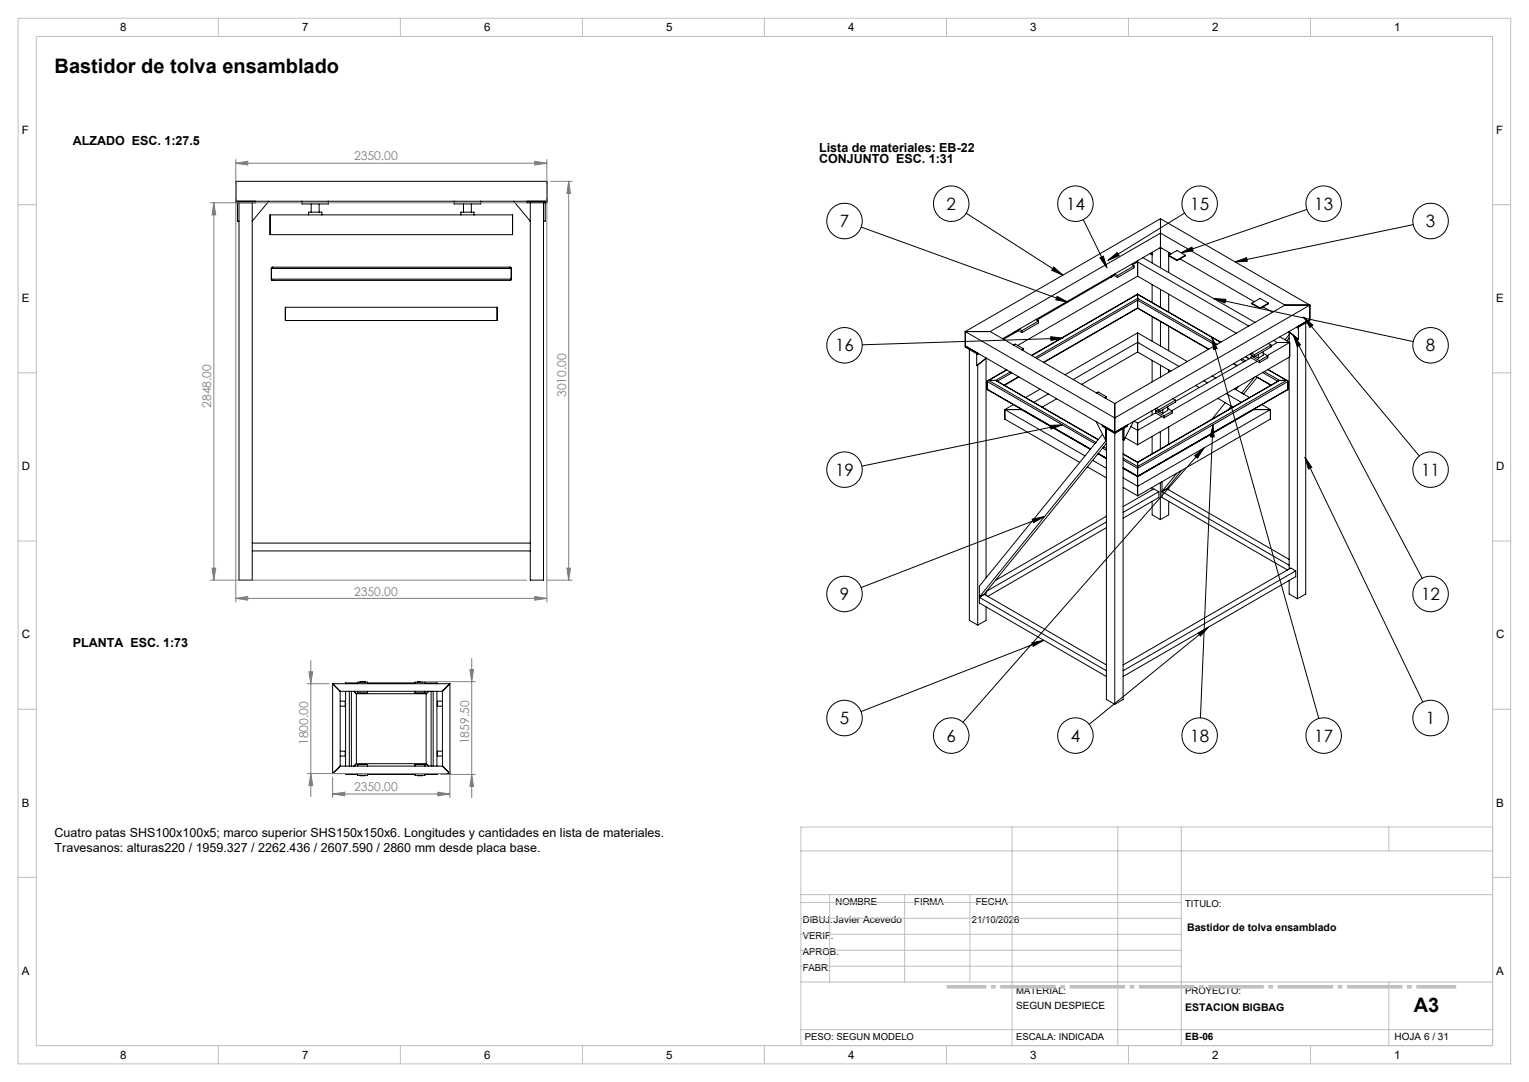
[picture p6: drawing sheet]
<svg xmlns="http://www.w3.org/2000/svg" width="420mm" height="297mm" viewBox="0 0 420 297" stroke-linecap="round" stroke-linejoin="round" font-family="sans-serif">
<g fill="none" stroke="#000" stroke-width=".27">
<path d="M64.8 55.2h85.4M65.2 55.7v5h.5M65.7 55.7v103.5h3.6v-103.5M70.2 55.2v.5h-5.4v-5.9h85.4v5.9h-5.5v-.5M73.8 55.2l-4.5 5.5M74.2 59h66.6v5.4h-66.6zM82.9 55.2v.8h7.3v-.8M84.8 59v-.8h3.6v.8M85.5 56v2.2M87.7 56v2.2M124.7 55.2v.8h7.3v-.8M126.6 59v-.8h3.6v.8"/>
<path d="M127.3 56v2.2M129.5 56v2.2M141.1 55.2l4.6 5.5M145.7 55.7v103.5h3.6v-103.5M149.8 55.7v5h-.5M265.4 58.5l26.6 17M325.4 58.5l-21.1 13M359 57.5l-34.6 11.9M74.5 76.6l.3 .4h65.4l.2-.4M74.5 73.7l.3-.4h65.4l.2 .4M74.5 73.7v2.9M74.5 76.6h65.9"/>
<path d="M74.5 73.7h65.9M140.4 73.7v2.9M236.6 62.3l56.7 20.6M289.5 73.3l2.5 2.2-3.1-1.3zM297.6 60.3l6.5 13.2M302.2 70.8l.9-.5 1 3.2zM304.3 71.5l2.6-2.2 .5 .9zM305 75.9l.2 .1M305.2 75.8v.2M305.8 75.5l1.2 .7M306 75.6l-.8 .4M306 75.6l-21.2 12.3"/>
<path d="M306.2 75.2l.8 .4M307 75.6v.6M310.8 72.6l.7 .4M311 72.7l1.5-.8 30.5 17.6M311.5 73l-4.5 2.6M311.5 73v.5l-4.5 2.7M312.5 71.6v4.2M312.5 75.8l-33 19M312.5 75.8l27.1 15.7M313.9 70.7l30.8 17.8M316 69.5l.5 .4-.6-.3M316.5 69.3v2.9"/>
<path d="M316.5 78.1v4.9M318.5 68.1l.3 .2 .2-.2M318.8 60l41 23.7M318.8 60v13.5M318.8 79.4v4.9M318.8 60l-53.7 31M321 70.2l2.3 1.3M321 69.3v5.5M321.5 69.5l-.5 .4 .6-.3M321.7 69.7l-2.9-1.8-43.4 25.1M323.3 71.4v.1M324.1 71l20.4 11.8"/>
<path d="M324.4 69.4l3-1.6 .3 1zM325.6 70.1l-2.3-1.3-2.3 1.3 2.3 1.3M325.6 70.1l-2.3 1.3M325.6 70.1v.1l-2.3 1.3M339.3 71.9l3.1-1.2 .2 1zM388.2 61.7l-48.9 10.2M78.4 84.3h58.2v3.7h-58.2zM265.1 95l41.1 23.7M265.1 91v4.3l3.5 2M265.1 91h6.9M266.3 95.9v74.4l2.3 1.3M268.3 97.1v3.3"/>
<path d="M268.6 96.9v.4M268.9 97.1l-.3 .2M270.9 98.4v60.2M270.9 98.3l-2.6 2.1M271 98.3l-2.4 1.9M272 91l34.2 19.8M278.4 94.7l.4-.3 2.3 1.3M278.8 91l.2 .2M279 90.9v.3M279.5 90.6l1.2 .7M279.7 90.7l-.7 .5M279.8 90.8l-4.1 2.3"/>
<path d="M280 90.3l.7 .5M280.7 90.8v.5M281.1 95.7l-.4 .3M281.1 95.7l-.3 .4M284.6 87.7l.7 .4M285.3 88.1l-4.6 2.7M285.3 88.1v.5l-4.6 2.7M288.6 92.4l3.4 .4-3.3 .6zM290.4 81.3l2.9 1.6-3.3-.6zM292 92.8l-55.1 1.8M312.5 81.9v.5M312.5 80.7v.1"/>
<path d="M312.5 84.5v.1M312.5 80.7l22.9 13.2M312.5 84.6l19.5 11.3M312.5 80.7l-29.1 16.8M312.5 84.6l-25.8 14.9M312.5 80.8v1.1M312.5 82.4v2.1M312.5 91.4v5.2M312.5 91.4l13.6 7.8M312.5 96.6l9.1 5.3M312.5 91.4l-19.9 11.5M312.5 96.6l-15.4 8.9"/>
<path d="M312.5 80.8l22.8 13.2M312.5 81.9l21.8 12.6M312.5 82.4l21.4 12.4M312.5 84.5l19.6 11.3M312.5 80.8l-29.1 16.8M312.5 81.9l-28.1 16.2M312.5 82.4l-27.7 16M312.5 84.5l-25.9 14.9M316.5 87v6.7M316.5 98.9v5.9M318.8 88.3v6.7M321 80.7v5"/>
<path d="M321 89.6v6.7M332.9 92.6l1.4 3.1-1 .3zM332.9 92.6l29.4 104.6M333.4 81.9l3.3 .3-.2 .9zM333.4 81.9l54.8 11.9M338.8 99.8l1 .6M338.9 99.8l1 .6M340.7 98.7l1 .6M341.2 98.5l1 .6M342.1 97.9l1 .6M342.2 97.9l1 .6M343.4 97.2l1.2 .7"/>
<path d="M343.7 98.1l-20.8 12.1M343.7 97.7v.5l2.3 1.4M343.7 97.7l2.3 1.3M343.9 96.9l.7 .5M343.9 83.2l2.2-1.3 2.3 1.3M343.9 83.2l2.2 1.4M343.9 83.2v.2l2.2 1.3M344 97.5l-.3 .2M344.6 97.4v.5M344.7 97.8l1 .5M345.4 99.2l-23.5 13.5M345.7 97.3v1"/>
<path d="M346 99v.6M346.1 84.6v.1M347 84.2l2.6 1.5M347 97l1.3 .7M347 96.5v1l-1.3 .8M348.3 97.7l-2.3 1.3M348.3 97.7v.5l-2.3 1.4M348.4 94.3l.7 .4M348.4 83.2l-2.3 1.4M348.4 83.2v.2l-2.3 1.3M349.1 94.7v.5l-4.5 2.7M349.1 94.7l-4.5 2.7"/>
<path d="M349.8 93.4l1 .6M350.8 94l-1.7 1M350.8 94h3.5M351.6 92.5l2.7 1.5M353 83.7h6.8M353 83.7l-34.2-19.7-46.8 27M353 83.7l-46.8 27.1M354 91l2.4 2M354 91l2.7 2.1M354.1 91.9l-1.1 1.4M354.1 92.7l-.7 .9M354.1 91.1v2.8"/>
<path d="M354.1 98.1v58.1M354.3 94l-6.2 3.6M354.3 94v4l-41.8 24.1M355.2 92l2 2.6-.9 .5zM355.2 92l35.5 66.7M356.1 89.8l.3 .2M356.4 90v-.3l3.4-2-53.6 31M356.4 93v71.4M356.4 93l.3 .1M356.7 89.8v3.3M358.1 87l2.5 2.2-.8 .7zM358.1 87l31.8 38.2"/>
<path d="M358.7 88.7v74.4l-2.3 1.3M359.8 83.7v4.3l-3.4 2M359.8 83.7l-53.6 31-41.1-23.7M268.6 100.2v71.4M268.6 100.2l-.3 .2M271.1 106.8l28.4 16.5M271.1 104.7v2.1M271.1 104.7l29.7 17.1M271.1 106.8l28.5 16.4M271.6 104.4l-.5 .3M271.6 104.4h1.9M271.6 104.4l29.5 17.1"/>
<path d="M273.5 104.4l28.2 16.2M273.5 104.4l28.1 16.3M276.5 101.5l-5.2 3M276.6 101.6l-5 2.8M277.5 102.1l-4 2.3M278 102.3l-4 2.3M278.3 111.1l-2.3 1.3 22 12.7M279.8 103.4l-4 2.3M279.9 103.5l-4 2.3M280.6 112.4h-4.6v2.6l20.6 11.9M280.6 112.4l18.9 11M282.9 113.7h.1"/>
<path d="M285.7 106.8l-4 2.3M288 108.1l-4 2.3M288.5 116.8l3.3-.2-3.1 1.2zM290.3 109.5l-4 2.3M291.8 116.6l-55.1 11.3M301.1 115.7l2.6 5.1M301.2 107.9l.5-.3 2.2 1.3M302.8 116.7v.3l3.4 2 3.4-2v-.3l-3.4 2M302.9 119.2l-33.9 41.7v3M303.7 117.5v3.3M303.9 108.9l-.4 .3M303.9 108.9l-.3 .4"/>
<path d="M303.9 117.6v74.4l2.3 1.3M306.2 110.8v82.5M308.5 117.6v74.4l-2.3 1.3M308.8 117.5v3.3M311.4 115.7l-2.6 5.1M311.5 115.6l1 .6M312.5 116.2v5.9M316.5 112.7v1.2M316.5 119.8v4.8M317.1 112.3l1.2 .7M317.5 113.3l-5 2.9M317.5 112.9v.5l2.3 1.3"/>
<path d="M317.5 112.9l2.3 1.3M317.6 112.1l.7 .4M317.7 112.7l-.2 .2M318.3 112.5v.5M318.5 112.9l.9 .5M318.7 118.5v4.8M318.8 100.3v3.2M319.1 114.3l-6.6 3.8-1.8-1M319.4 112.4v1M319.8 114.2v.5M320.8 112.1l1.2 .8M320.8 111.6v1l-1.4 .8"/>
<path d="M321 101.6v.6M321 117.2v4.7M322 112.9v.5l-2.2 1.3M322 112.9l-2.2 1.3M322.2 109.4l.7 .5M322.9 109.9v.5l-4.6 2.6M322.9 109.9l-4.6 2.6M323.8 100.6l-11.3-6.6-17.7 10.2M328.4 105.8l1 .6M330.7 104.5l1 .6M331.4 119.9l-.1 .1M332.7 119.1l-.1 .1"/>
<path d="M333 103.2l1 .6M333.2 116.6l.3 3.3h-1zM333.2 116.6l-3.5 80.5M334.5 109.4l4.2 2.4M336.6 110.5l-3.7 4.6M336.8 108.1l4.2 2.3M338.2 111.5l-.8 1M339.1 106.7l4.1 2.4M340.1 106.1l-.6 .9M342.1 113.7h.1M344.3 112.4h.1M344.4 112.4h4.6"/>
<path d="M344.4 112.4l-31.9 18.4M344.6 103.5l-3.5 4.4M344.9 103.4l4.1 2.4M345 103.3l4.1 2.4M345.3 103.6l-3.7 4.6M346.6 111.1l2.4 1.3M346.9 102.3l4.1 2.3M347.3 102l4.2 2.4M348.2 101.5l5.2 2.9M348.3 101.4l5.4 3.1M349 112.4v2.6l-36.5 21.1M349 112.4l-36.5 21.1-4-2.3"/>
<path d="M351.5 104.4l-39 22.5M351.5 104.4h1.9M351.5 104.4l-39 22.6M353.4 104.4l.4 .3M353.4 104.4l-40.9 23.7M353.8 106.8l-41.3 24M353.8 104.7v2.1M353.8 104.7l-41.3 23.8M353.8 106.8l-41.3 23.9M298.7 128.2l5.2 3M300.2 126.4l3.7 2.1M301.6 124.6l2.3 1.3"/>
<path d="M301.7 124.5l2.2 1.3M302.9 123l1 .6M303.2 122.7l.7 .4M303.8 121.9l.1 .1M303.8 121.8l.1 .1M303.9 120.8l-34.9 43.1M303.9 121.7l-33.5 41.4-1.4 .8M303.9 120.6l-.2 .2M308.5 128.5l4 2.3M308.5 124.6l4 2.3M308.5 120.6l.3 .2M308.5 133.8l4 2.3"/>
<path d="M308.5 126.3l4 2.2M308.5 125.8l4 2.3M308.5 128.4l4 2.3M308.5 124.7l4 2.3M309.1 120.2l3.4 1.9M312.5 128.1v.4M312.5 130.7v.1M312.5 126.9v.1M312.5 127v1.1M312.5 128.5v2.2M312.5 130.8v5.3M316.5 137.6v3.7l2.2 1.3"/>
<path d="M316.5 128.5h.1M316.5 133.8v.6M318.3 135l-9.8 5.6M318.3 135v1.6l-9.8 5.6M318.3 135l-1.4-.8-8.4 4.9M318.7 127.2h.1M318.7 132.5v10.1M319.2 132.2v2.7M319.2 135v1.6l34.5 19.9M319.2 135l1.4-.8 33.5 19.4M319.2 135l34.9 20.1M321 125.9h.1"/>
<path d="M321 133.5v.9M321 137.6v3.7l-2.3 1.3M323.3 129.9l-4.1 5M324.6 129.1l-4 5-1.4 .8M326.9 122.5l-.1 .1M328.2 125.1l2.5-2.2-1.8 2.9zM330.7 122.9l-66.2 75.4M358.5 125.5l1.8 2.8-.9 .4zM358.5 125.5l32.3 67.2M69.3 149.1h76.4M69.3 151.2h76.4M283.5 142.5l3.3-.7-2.9 1.7z"/>
<path d="M286.8 141.8l-50.3 19.5M303.9 143.3l-32.9 19M303.9 144.8l-32.6 18.9M303.9 141.7l-30.5 17.6M354.1 159.3v3.8l2.3 1.3M355.9 156.7l-1.3-.8-46.1 26.6M355.9 156.7l-47.4 27.4M355.9 156.7v1.6l-47.4 27.4M269 164v1.5l34.9 20.2M269 164l34.9 20.1M269 164l1.4-.8 33.5 19.3M270.9 166.6v3.7l-2.3 1.3"/>
<path d="M270.9 162.5v.9M283.5 176.5l3.2-.7-2.9 1.6zM286.7 175.8l-50.2 19.5M329.1 173.8l2.9-1.7-2.3 2.5zM332 172.1l-32.8 26.7M91.4 187.7v24.6M91.4 187.7l2.1 2.1M91.4 187.7h32.2M93.5 192.5h1.3v1.3h-1.3M93.5 189.8v20.5M93.5 189.8h28M94.9 187.5l.2 .2"/>
<path d="M94.9 187.5h3.3M94.9 187.5v.2M94.9 189.8v20.5M96 189.8v20.5M96.5 189.8v20.5M97.2 189.8l.7 .6M97.9 190.4v19.2M97.9 190.4h19.2M98.2 189.8v.4h2.8v-.4M98.2 187.7v-.4h2.8v.4M98.9 187.3v-.2h1.4v.2M101 187.5h13"/>
<path d="M114 187.7v-.4h2.7v.4M114 189.8v.4h2.7v-.4M114.7 187.3v-.2h1.3v.2M116.7 187.5h3.3M117.1 190.4v19.2M117.8 189.8l-.7 .6M118.4 189.8v20.5M119 189.8v20.5M120 187.5l-.2 .2M120 187.5v.2M120 189.8v20.5M121.5 192.5h-1.3v1.3h1.3"/>
<path d="M121.5 189.8v20.5M123.6 187.7v24.6M123.6 187.7l-2.1 2.1M91.4 212.3h32.2M93.5 206.2h1.3v1.3h-1.3M93.5 210.3l-2.1 2M93.5 210.3h28M94.9 212.6h3.3M94.9 212.3v.3M95.1 212.3l-.2 .3M97.9 209.6l-.7 .7M97.9 209.6h19.2"/>
<path d="M98.2 212.3v.5h2.8v-.5M98.2 210.3v-.4h2.8v.4M98.9 212.8v.1h1.4v-.1M101 212.6h13M114 212.3v.5h2.7v-.5M114 210.3v-.4h2.7v.4M114.7 212.8v.1h1.3v-.1M116.7 212.6h3.3M117.1 209.6l.7 .7M119.8 212.3l.2 .3M120 212.3v.3M121.5 206.2h-1.3v1.3h1.3"/>
<path d="M121.5 210.3l2.1 2"/>
<circle cx="261.3" cy="55.9" r="4.9"/>
<circle cx="295.4" cy="55.9" r="4.9"/>
<circle cx="329.5" cy="55.9" r="4.9"/>
<circle cx="363.6" cy="55.9" r="4.9"/>
<circle cx="232" cy="60.7" r="4.9"/>
<circle cx="393" cy="60.7" r="4.9"/>
<circle cx="232" cy="94.8" r="4.9"/>
<circle cx="393" cy="94.8" r="4.9"/>
<circle cx="232" cy="128.9" r="4.9"/>
<circle cx="393" cy="128.9" r="4.9"/>
<circle cx="232" cy="163" r="4.9"/>
<circle cx="393" cy="163" r="4.9"/>
<circle cx="232" cy="197.1" r="4.9"/>
<circle cx="393" cy="197.1" r="4.9"/>
<circle cx="261.3" cy="201.9" r="4.9"/>
<circle cx="295.4" cy="201.9" r="4.9"/>
<circle cx="329.5" cy="201.9" r="4.9"/>
<circle cx="363.6" cy="201.9" r="4.9"/>
</g>
<g fill="none" stroke="#808080" stroke-width=".27">
<path d="M57.7 55.7h87M58.7 55.7l.6 3.3h-1.1zM58.7 55.7v103.5M64.8 44.8l3.3-.5v1zM64.8 43.8v121.4M64.8 44.8h85.4M146.9 44.3l3.3 .5-3.3 .5zM150.2 43.8v121.4M151.2 49.8h6M156.2 49.8l.5 3.3h-1zM156.2 49.8v109.4M57.7 159.2h87"/>
<path d="M58.2 156h1.1l-.6 3.2zM150.3 159.2h6.9M155.7 156h1l-.5 3.2zM64.8 164.2l3.3-.5v1zM64.8 164.2h85.4M146.9 163.7l3.3 .5-3.3 .5zM84.4 187.7h6M84.9 184.4h1l-.5 3.3zM85.4 181.3v37.4M115.7 187.1h14.9M123.6 188.7v30.2M129.1 183.8h1l-.5 3.3z"/>
<path d="M129.6 180.8v38.1M84.4 212.3h38.2M85.4 212.3l.5 3.3h-1zM91.4 217.9l3.3-.5v1zM91.4 213.4v5.5M91.4 217.9h32.2M120.3 217.4l3.3 .5-3.3 .5zM121 212.6h9.6M129.6 212.6l.5 3.3h-1z"/>
</g>
<path d="M260 270.9h140" fill="none" stroke="#c0c0c0" stroke-width="1" stroke-dasharray="15.2 1.3 1.3 1.3" stroke-dashoffset="4.3" stroke-linecap="butt"/>
<g fill="none" stroke="#c0c0c0" stroke-width=".27">
<path d="M5 5h410v287h-410zM10 10h400v277h-400zM60 5v5M110 5v5M160 5v5M210 5v5M260 5v5M310 5v5M360 5v5M5 56.2h5M410 56.2h5M5 102.3h5"/>
<path d="M410 102.3h5M5 148.5h5M410 148.5h5M5 194.7h5M410 194.7h5M220 233.6h190M278 227v60M307.1 227v60M324.5 227v60M381.5 227v6.6M410 227h-190v60M5 240.8h5"/>
<path d="M220 245.6h190M220 256.5h104.5M220 252.1h104.5M220 247.8h104.5M227.9 245.6v24M248.5 245.6v24M266.4 245.6v24M410 240.8h5M220 269.6h190M220 265.2h104.5M220 260.8h104.5M381.5 269.6v17.4"/>
<path d="M60 287v5M110 287v5M160 287v5M210 287v5M220 282.6h190M260 287v5M310 287v5M360 287v5"/>
</g>
<path d="M324.4 69.4l3-1.6 .3 1zM339.3 71.9l3.1-1.2 .2 1zM333.4 81.9l3.3 .3-.2 .9zM358.1 87l2.5 2.2-.8 .7zM355.2 92l2 2.6-.9 .5zM358.5 125.5l1.8 2.8-.9 .4zM332.9 92.6l1.4 3.1-1 .3zM333.2 116.6l.3 3.3h-1zM329.1 173.8l2.9-1.7-2.3 2.5zM328.2 125.1l2.5-2.2-1.8 2.9zM283.5 176.5l3.2-.7-2.9 1.6zM283.5 142.5l3.3-.7-2.9 1.7zM288.5 116.8l3.3-.2-3.1 1.2zM288.6 92.4l3.4 .4-3.3 .6zM290.4 81.3l2.9 1.6-3.3-.6zM289.5 73.3l2.5 2.2-3.1-1.3zM302.2 70.8l.9-.5 1 3.2zM304.3 71.5l2.6-2.2 .5 .9z" fill="#000"/>
<g fill="#808080">
<path d="M64.8 164.2l3.3-.5v1zM146.9 163.7l3.3 .5-3.3 .5zM64.8 44.8l3.3-.5v1zM146.9 44.3l3.3 .5-3.3 .5zM91.4 217.9l3.3-.5v1zM120.3 217.4l3.3 .5-3.3 .5z"/>
<path d="M155.7 156h1l-.5 3.2zM156.2 49.8l.5 3.3h-1zM58.2 156h1.1l-.6 3.2zM58.7 55.7l.6 3.3h-1.1zM129.6 212.6l.5 3.3h-1zM129.1 183.8h1l-.5 3.3zM85.4 212.3l.5 3.3h-1zM84.9 184.4h1l-.5 3.3z"/>
</g>
<g font-size="5.5">
<text x="15" y="19.9">Bastidor de tolva ensamblado</text>
<text x="388.4" y="277.8">A3</text>
</g>
<g font-size="4.7">
<text x="260" y="57.6">2</text>
<text x="292.8" y="57.6">14</text>
<text x="327" y="57.6">15</text>
<text x="361" y="57.6">13</text>
<text x="230.7" y="62.3">7</text>
<text x="391.7" y="62.3">3</text>
<text x="229.4" y="96.4">16</text>
<text x="391.7" y="96.4">8</text>
<text x="229.4" y="130.6">19</text>
<text x="390.4" y="130.6">11</text>
<text x="230.7" y="164.7">9</text>
<text x="390.4" y="164.7">12</text>
<text x="230.7" y="198.7">5</text>
<text x="260" y="203.6">6</text>
<text x="294.1" y="203.6">4</text>
<text x="327" y="203.6">18</text>
<text x="361" y="203.6">17</text>
<text x="391.7" y="198.7">1</text>
</g>
<g font-size="3.4">
<text x="20" y="39.7">ALZADO ESC. 1:27.5</text>
<text x="225" y="41.7">Lista de materiales: EB-22</text>
<text x="225" y="44.7">CONJUNTO ESC. 1:31</text>
<text x="20" y="177.7">PLANTA ESC. 1:73</text>
<text x="15" y="229.7">Cuatro patas SHS100x100x5; marco superior SHS150x150x6. Longitudes y cantidades en lista de materiales.</text>
<text x="15" y="233.7">Travesanos: alturas220 / 1959.327 / 2262.436 / 2607.590 / 2860 mm desde placa base.</text>
</g>
<g font-size="3.3" fill="#808080">
<text x="97.2" y="44">2350.00</text>
<text x="58" y="111.9" transform="rotate(-90 58 111.9)">2848.00</text>
<text x="155.5" y="109" transform="rotate(-90 155.5 109)">3010.00</text>
<text x="97.2" y="163.5">2350.00</text>
<text x="84.7" y="204.5" transform="rotate(-90 84.7 204.5)">1800.00</text>
<text x="128.9" y="204.3" transform="rotate(-90 128.9 204.3)">1859.50</text>
<text x="97.2" y="217.2">2350.00</text>
</g>
<g font-size="3.2">
<text x="33" y="8.6">8</text>
<text x="83" y="8.6">7</text>
<text x="133" y="8.6">6</text>
<text x="183" y="8.6">5</text>
<text x="233" y="8.6">4</text>
<text x="283" y="8.6">3</text>
<text x="333" y="8.6">2</text>
<text x="383" y="8.6">1</text>
<text x="6" y="36.8">F</text>
<text x="411" y="36.8">F</text>
<text x="6" y="82.9">E</text>
<text x="411" y="82.9">E</text>
<text x="6" y="129.1">D</text>
<text x="411" y="129.1">D</text>
<text x="6" y="175.3">C</text>
<text x="411" y="175.3">C</text>
<text x="6" y="221.4">B</text>
<text x="411" y="221.4">B</text>
<text x="6" y="267.6">A</text>
<text x="411" y="267.6">A</text>
<text x="33" y="290.6">8</text>
<text x="83" y="290.6">7</text>
<text x="133" y="290.6">6</text>
<text x="183" y="290.6">5</text>
<text x="233" y="290.6">4</text>
<text x="283" y="290.6">3</text>
<text x="333" y="290.6">2</text>
<text x="383" y="290.6">1</text>
</g>
<g font-size="2.9">
<text x="326.1" y="255.6">Bastidor de tolva ensamblado</text>
<text x="325.6" y="277.5">ESTACION BIGBAG</text>
</g>
<g font-size="2.7">
<text x="279.1" y="276.8">SEGUN DESPIECE</text>
<text x="325.6" y="285.6">EB-06</text>
<text x="383.1" y="285.6">HOJA 6 / 31</text>
</g>
<g font-size="2.6">
<text x="229.5" y="248.4">NOMBRE</text>
<text x="251.1" y="248.4">FIRMA</text>
<text x="268" y="248.4">FECHA</text>
<text x="325.6" y="249">TITULO:</text>
<text x="220.5" y="253.3">DIBUJ.Javier Acevedo</text>
<text x="220.5" y="257.7">VERIF.</text>
<text x="267" y="253.3">21/10/2026</text>
<text x="220.5" y="262">APROB.</text>
<text x="220.5" y="266.4">FABR.</text>
<text x="279.1" y="273">MATERIAL:</text>
<text x="325.6" y="273">PROYECTO:</text>
<text x="221.1" y="285.5">PESO: SEGUN MODELO</text>
<text x="279.1" y="285.5">ESCALA: INDICADA</text>
</g>
</svg>
